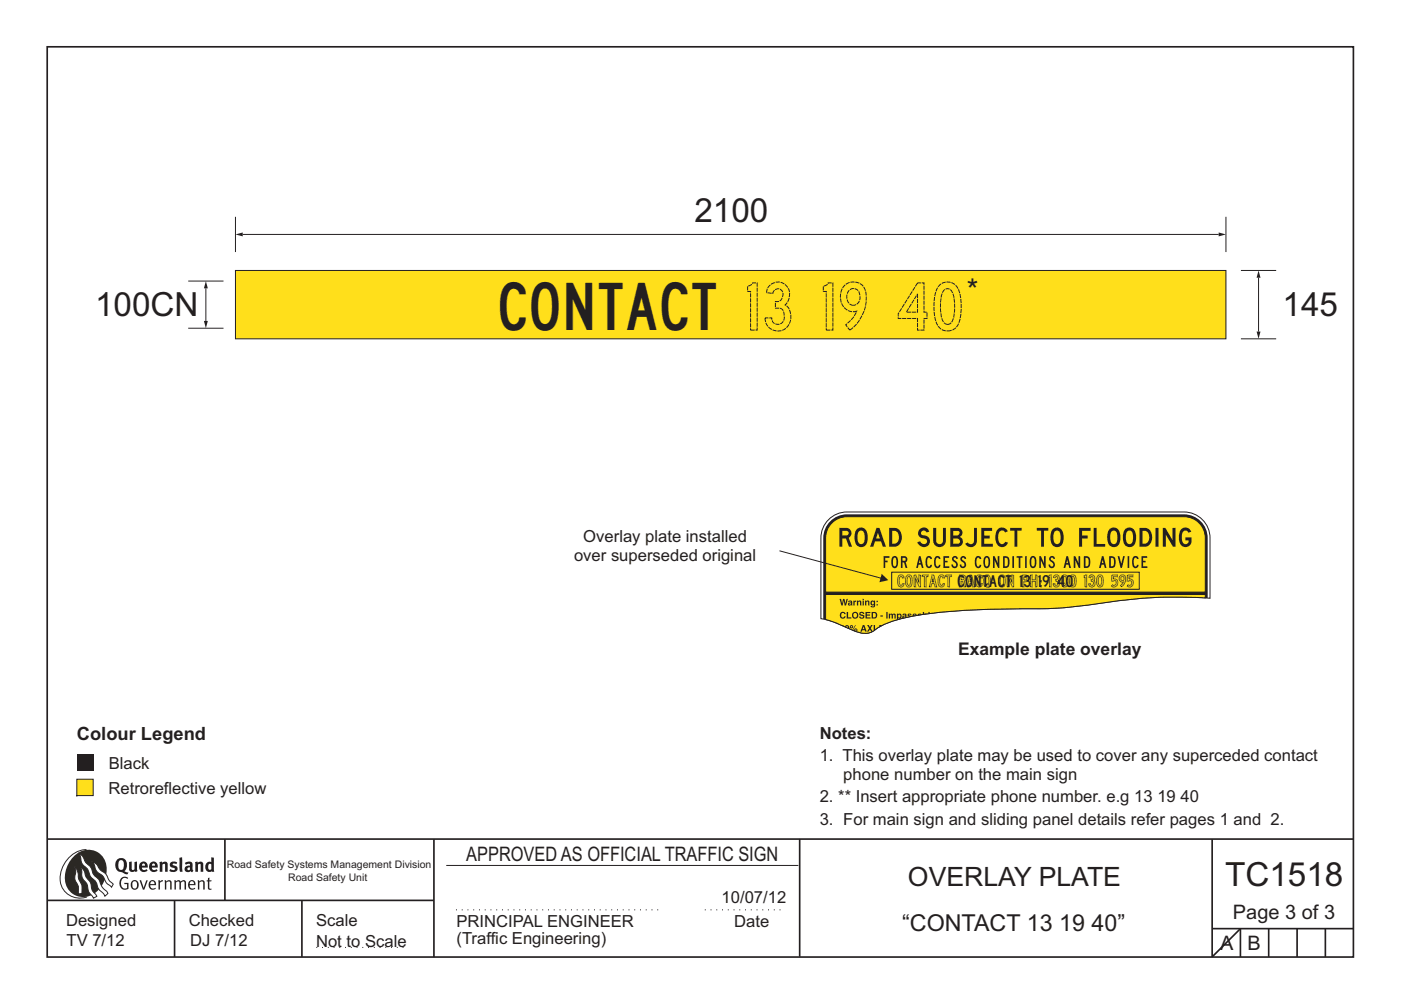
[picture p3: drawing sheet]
<svg xmlns="http://www.w3.org/2000/svg" width="297mm" height="210mm" viewBox="0 0 297 210" stroke-linecap="round" stroke-linejoin="round" font-family="sans-serif">
<g fill="none" stroke="#231f20" stroke-width=".35">
<path d="M10 9.9h276.9v193.1h-276.9zM10 178h277M47.7 178v13M92 178v25M169.5 177.9v25M257 178v25M10 191h82M37 191v12M64 191v12M257 197h30M263 197v6M269 197v6"/>
<path d="M275 197v6M281 197v6"/>
</g>
<path d="M96.7 193h43.3M149.4 193h16.9M67.1 201h19.4" fill="none" stroke="#231f20" stroke-width=".21" stroke-dasharray=".2 1" stroke-linecap="butt"/>
<path d="M94.6 183.6h74.7" fill="none" stroke="#231f20" stroke-width=".21"/>
<path d="M18.3 180.2a6.1 6.1 0 0 0-5.3 7.6 4.3 4.3 0 0 0 5.4 2.4" fill="none" stroke="#2b2824" stroke-width=".21"/>
<path d="M15.7 181.6a4 4 0 0 1 4.8-.9 4 4 0 0 1 2.1 4.4 5.5 5.5 0 0 1-5.3 5.2 4 4 0 0 1-3.5-5.1 6.7 6.7 0 0 1 1.9-3.6z" fill-rule="evenodd" fill="#2b2824"/>
<g fill="#fff" stroke="#2b2824" stroke-width=".21">
<path d="M15.9 183.8a3.5 3.5 0 0 1 .8 2.7 3.3 3.3 0 0 1 .7 2.9l-.8 .2a3.1 3.1 0 0 0-.6-2.7l-.2-.8a3.2 3.2 0 0 0 0-2.2z" fill-rule="evenodd"/>
<path d="M19.5 182.7l.4 .2a3.1 3.1 0 0 1 1.3 1.6l.6 .4a2.07 2.07 0 0 1 1.1 1.5l.3 .4 .8 .7-.4 .6a3.9 3.9 0 0 1-1.8-2.3l-.3-.3a2.34 2.34 0 0 1-1.5-2.1z" fill-rule="evenodd"/>
<path d="M16.7 181l.4 .2 .6 .7a3.2 3.2 0 0 0 1.4 1.9l.4 .9a2.59 2.59 0 0 0 1.4 1.8l.3 .5a4.1 4.1 0 0 0 1.6 2.3l.1 .2-.7 .6a2.33 2.33 0 0 0-1.1-1.3l-.3-.4a2.97 2.97 0 0 0-1.4-2.2l-.3-.4a2.97 2.97 0 0 0-1.4-2.3 3.2 3.2 0 0 1-.7-1.9z" fill-rule="evenodd"/>
<path d="M17 183.9l.7 .6 .3 .7a3.1 3.1 0 0 0 1.1 1.8l.1 .3a3.3 3.3 0 0 0 1.3 2.7v.1l-.7 .4v-.1a3.3 3.3 0 0 1-1.2-2.2 3.1 3.1 0 0 0-1-1.7l-.2-.6-.1-1.4z" fill-rule="evenodd"/>
</g>
<g fill="#231f20">
<path d="M25.6 186.4a1.1 1.1 0 0 1 1.6-.2l-.2 .2-.5-.2a1.2 1.2 0 0 0-.9 1.1 1.2 1.2 0 0 0 .8 1.2l.5-.2v-.8h-.5l-.1-.2h.9v1.2a1.29 1.29 0 0 1-1.5-.1 1.29 1.29 0 0 1-.3-1.5z" fill-rule="evenodd"/>
<path d="M28.1 187.1a.47 .47 0 0 1 .5-.2 .47 .47 0 0 1 .4 .3 .94 .94 0 0 1-.4 1.3l-.4-.2-.1-.6zM28.1 186.8a1.15 1.15 0 0 0 .4 1.9 1.04 1.04 0 0 0 .9-1 1.04 1.04 0 0 0-.9-1z" fill-rule="evenodd"/>
<path d="M29.6 186.7h.3l.6 1.6 .5-1.6h.3l-.7 2h-.3z" fill-rule="evenodd"/>
<path d="M32 187h.6l.2 .5h-.9zM31.7 187a.99 .99 0 0 0 0 1.4 .99 .99 0 0 0 1.3 .1l-.1-.2a.62 .62 0 0 1-.7 .1 .62 .62 0 0 1-.3-.7h1.2a.8 .8 0 0 0-.4-.9 .8 .8 0 0 0-1 .2z" fill-rule="evenodd"/>
<path d="M33.5 186.7h.3l.1 .3 .7-.3-.2 .3-.4 .2-.1 1.5h-.3z" fill-rule="evenodd"/>
<path d="M34.9 186.8l.3-.1 .1 .2a.61 .61 0 0 1 .6-.2 .61 .61 0 0 1 .5 .5v1.5h-.3v-1.3l-.1-.4-.2-.1-.5 .3v1.5h-.3z" fill-rule="evenodd"/>
<path d="M36.9 186.7h.3l.1 .2a.57 .57 0 0 1 1 .1h.1a.59 .59 0 0 1 .6-.3 .59 .59 0 0 1 .4 .5v1.5h-.3v-1.5l-.1-.2-.2-.1-.4 .3v1.5h-.4v-1.4v-.3h-.2l-.5 .2v1.5h-.3z" fill-rule="evenodd"/>
<path d="M40.4 187h.6l.1 .5h-.9zM40 187a1 1 0 0 0 .1 1.4 1 1 0 0 0 1.3 .1l-.1-.2a.62 .62 0 0 1-.7 .1 .62 .62 0 0 1-.4-.7h1.2a.8 .8 0 0 0-.4-.9 .8 .8 0 0 0-1 .2z" fill-rule="evenodd"/>
<path d="M41.9 186.8l.3-.1 .1 .2a.61 .61 0 0 1 .6-.2 .61 .61 0 0 1 .5 .5v1.5h-.3v-1.3l-.1-.4-.2-.1-.5 .3v1.5h-.3z" fill-rule="evenodd"/>
<path d="M44.1 186.2h.3v.5h.5l-.1 .2h-.4v1.5l.4 .1v.2a.48 .48 0 0 1-.5 0 .48 .48 0 0 1-.2-.4v-1.4h-.3v-.2h.3z" fill-rule="evenodd"/>
<path d="M25.3 182.6l.3-.2a.62 .62 0 0 1 .7 .9v.2a.65 .65 0 0 1-.2 .8 .65 .65 0 0 1-.8 .1 1.74 1.74 0 0 1 0-1.8zM24.8 182.4a1.61 1.61 0 0 0-.3 1.7 1.61 1.61 0 0 0 1.4 .9l.7 .4h.5l.1-.4-.8-.2a1.63 1.63 0 0 0-.6-2.8h-.4z" fill-rule="evenodd"/>
<path d="M27.4 182.8l.5-.1 .1 1.7 .1 .1 .4-.2v-1.5l.5-.1 .2 2-.4 .3-.2-.2a.72 .72 0 0 1-.8 .1 .72 .72 0 0 1-.4-.7z" fill-rule="evenodd"/>
<path d="M30.2 183.3l.3-.1 .2 .4h-.6zM29.7 183.1a1.13 1.13 0 0 0 .1 1.5 1.13 1.13 0 0 0 1.5 .1l-.2-.4a.66 .66 0 0 1-.9 .1l-.1-.4h1.2a.95 .95 0 0 0-.4-1.1 .95 .95 0 0 0-1.2 .2z" fill-rule="evenodd"/>
<path d="M32.3 183.3l.3-.1 .3 .4h-.7zM31.8 183.1a1.13 1.13 0 0 0 .1 1.5 1.13 1.13 0 0 0 1.5 .1l-.2-.4a.66 .66 0 0 1-.9 .1l-.1-.4h1.2a.95 .95 0 0 0-.4-1.1 .95 .95 0 0 0-1.2 .2z" fill-rule="evenodd"/>
<path d="M33.8 182.9l.5-.2 .1 .3a.65 .65 0 0 1 .7-.2 .65 .65 0 0 1 .5 .6v1.5h-.6v-1.4l-.2-.3-.4 .2v1.5h-.5z" fill-rule="evenodd"/>
<path d="M36.1 183a1.26 1.26 0 0 1 1.5-.1l-.2 .4a.56 .56 0 0 0-.8 .1l.9 .5a.94 .94 0 0 1-.4 1.1 .94 .94 0 0 1-1.1-.2l.1-.5a.8 .8 0 0 0 1 0l-.3-.2a.68 .68 0 0 1-.7-.3 .68 .68 0 0 1 0-.8z" fill-rule="evenodd"/>
<path d="M39.7 184.2l.6-.2v.4l-.5 .1zM39.2 183l.2 .4 .8-.2 .1 .4a.75 .75 0 0 0-1.1 .4 .75 .75 0 0 0 .5 1l.7-.2 .3 .2 .3-.3-.2-.7a.98 .98 0 0 0-.2-1.2 1.58 1.58 0 0 0-1.4 .2z" fill-rule="evenodd"/>
<path d="M41.3 182.9l.5-.2 .1 .3a.65 .65 0 0 1 .8-.2 .65 .65 0 0 1 .4 .6v1.5h-.6v-1.4l-.1-.3-.4 .2v1.5h-.6z" fill-rule="evenodd"/>
<path d="M44.3 183.3l.2-.1 .3 .1v1.1l-.3 .1-.3-.2zM44.8 181.8v1.1a1.02 1.02 0 0 0-1.1 .3 1.02 1.02 0 0 0-.1 1.2 .82 .82 0 0 0 1.3 .4v.1h.5l-.1-3z" fill-rule="evenodd"/>
<path d="M38 181.9l.6-.1 .1 3.1h-.5z" fill-rule="evenodd"/>
</g>
<path d="M263 197l-6 6" fill="none" stroke="#231f20" stroke-width=".35"/>
<path d="M16.3 160h3.5v3.5h-3.5z" fill="#231f20"/>
<g fill="#ffdf1b" stroke="#231f20" stroke-width=".21">
<path d="M16.3 165.3v3.4h3.5v-3.4z" fill-rule="evenodd"/>
<path d="M49.9 57.4h210v14.5h-210z" fill-rule="evenodd"/>
</g>
<path d="M49.9 46v7.5M51.5 49.7h206.9" fill="none" stroke="#231f20" stroke-width=".21"/>
<g fill="#231f20">
<path d="M258.4 49.3l1.5 .4-1.5 .4z"/>
<path d="M49.9 49.7l1.6-.4v.8z"/>
</g>
<path d="M266.8 58.9v11.4" fill="none" stroke="#231f20" stroke-width=".21"/>
<g fill="#231f20">
<path d="M266.4 70.3h.9l-.5 1.6z"/>
<path d="M266.8 57.4l.5 1.5h-.9z"/>
</g>
<path d="M259.9 46v7.5M263.1 57.4h7.5M43.6 61.2v6.9M263.1 71.9h7.5" fill="none" stroke="#231f20" stroke-width=".21"/>
<g fill="#231f20">
<path d="M43.2 68.1h.9l-.5 1.5z"/>
<path d="M43.6 59.6l.5 1.6h-.9z"/>
</g>
<path d="M39.9 59.6h7.5M39.9 69.6h7.5" fill="none" stroke="#231f20" stroke-width=".21"/>
<path d="M175.7 110.2a5.5 5.5 0 0 1 3.9-1.6h71.4a5.5 5.5 0 0 1 5.5 5.5v12.8a104 104 0 0 0-25.9 1.4 101.4 101.4 0 0 1-16.7 .8 113.5 113.5 0 0 0-23 2.2 16 16 0 0 0-6.1 2.8 6.6 6.6 0 0 1-5.3-1l-1-.4a16 16 0 0 0-4.5-1.5v-17.1a5.5 5.5 0 0 1 1.7-3.9z" fill-rule="evenodd" fill="#fff" stroke="#231f20" stroke-width=".21"/>
<path d="M176.3 110.3a5 5 0 0 1 3.3-1.2h71.4a5 5 0 0 1 5 5v12.7a104.7 104.7 0 0 0-25.4 1.5 101.4 101.4 0 0 1-16.7 .8 113.5 113.5 0 0 0-23 2.2 15.8 15.8 0 0 0-6.1 2.8 6.2 6.2 0 0 1-5-.9l-3-1.3-2.3-.6v-17.2a5 5 0 0 1 1.8-3.8z" fill-rule="evenodd" fill="#231f20"/>
<path d="M176.7 110.7a4.5 4.5 0 0 1 2.9-1.1h71.4a4.5 4.5 0 0 1 4.5 4.5v11.5h-80.5v-11.5a4.5 4.5 0 0 1 1.7-3.4zM175 126.1h80.5v.7a105.3 105.3 0 0 0-24.9 1.5 101.4 101.4 0 0 1-16.7 .8 113.5 113.5 0 0 0-23 2.2 16 16 0 0 0-6.1 2.8 6.7 6.7 0 0 1-5.4-1l-2.1-1-2.3-.7z" fill-rule="evenodd" fill="#ffdf1b" stroke="#231f20" stroke-width=".21"/>
<g fill="#231f20">
<path d="M178 127l.4 1.4h.3l.2-1.1 .2 1.1h.3l.4-1.4h-.3l-.3 1-.2-1h-.3l-.2 1-.2-1zM179.9 127.5l-.1 .2h.6l-.3 .1a.33 .33 0 0 0-.2 .5 .33 .33 0 0 0 .5 0l.3 .1v-.7a.48 .48 0 0 0-.8-.2zM180.1 128.1a.17 .17 0 0 1 .3 0 .17 .17 0 0 1-.3 0zM180.9 127.4v1h.3v-.6l.3-.2v-.2l-.3 .2v-.2zM181.7 127.4v1h.3v-.6l.2-.2 .1 .1v.7h.3v-.7a.36 .36 0 0 0-.3-.3 .36 .36 0 0 0-.4 .1v-.1zM182.9 127.4v1h.2v-1zM182.9 127v.3h.2v-.3zM183.4 127.4v1h.3v-.6l.2-.2 .2 .1v.7h.2v-.7a.36 .36 0 0 0-.2-.3 .36 .36 0 0 0-.4 .1v-.1zM184.7 127.5a.49 .49 0 0 0-.1 .7 .49 .49 0 0 0 .7 .1l-.1 .3-.6-.1a.51 .51 0 0 0 .5 .3 .51 .51 0 0 0 .4-.4v-1h-.2v.1l-.3-.1zM184.8 127.9a.3 .3 0 0 1 .6 0 .3 .3 0 0 1-.6 0zM185.8 128.1v.3h.3v-.3zM185.8 127.4v.3h.3v-.3zM178.2 129.9a.69 .69 0 0 0 0 1.1 .69 .69 0 0 0 1.1-.2v-.1h-.3a.38 .38 0 0 1-.6 .2 .38 .38 0 0 1 0-.6 .32 .32 0 0 1 .3-.3 .32 .32 0 0 1 .3 .3h.3l-.4-.5zM179.5 129.8v1.4h1v-.3h-.7v-1.1zM180.6 130.5a.75 .75 0 0 0 1.5 0 .75 .75 0 0 0-1.5 0zM181.1 130.1a.42 .42 0 0 1 .5 .1 .42 .42 0 0 1 0 .6 .42 .42 0 0 1-.6 0zM182.3 129.9a.48 .48 0 0 0 0 .6 .48 .48 0 0 0 .5 .2 .24 .24 0 0 1 0 .4 .25 .25 0 0 1-.4-.3h-.3a.52 .52 0 0 0 .7 .4 .52 .52 0 0 0 .3-.7l-.5-.2a.21 .21 0 0 1-.1-.3 .21 .21 0 0 1 .3 0l.2 .2h.2l-.3-.4zM183.5 129.8v1.4h1.1v-.3h-.8v-.3h.7v-.3h-.7v-.3h.7v-.2zM184.8 129.8v1.4h.6a.71 .71 0 0 0 .6-.7 .71 .71 0 0 0-.6-.7zM185.1 130h.3a.49 .49 0 0 1 .3 .5 .49 .49 0 0 1-.3 .5h-.3zM186.6 130.5v.3h.6v-.3zM187.9 129.8v1.4h.3v-1.4zM188.4 130.2v1h.3v-.7l.2-.1 .1 .1v.7h.3v-.7l.2-.1 .1 .1v.7h.3v-.7a.34 .34 0 0 0-.2-.4 .34 .34 0 0 0-.4 .2l-.2-.2-.4 .2v-.1zM190.4 130.7a.3 .3 0 0 1 .6 0 .3 .3 0 0 1-.6 0zM190.2 130.2v1.3l.2-.1v-.3a.46 .46 0 0 0 .8-.4 .46 .46 0 0 0-.8-.4v-.1zM191.4 130.2l-.1 .3 .4-.1 .2 .1-.5 .2v.4l.8-.1v-.6a.48 .48 0 0 0-.8-.2zM191.6 130.9a.17 .17 0 0 1 .3 0 .17 .17 0 0 1-.3 0zM192.5 130.2a.36 .36 0 0 0 0 .5 .36 .36 0 0 0 .4 .1l.4-.1-.6-.3 .6 .1-.1-.2-.3-.2zM192.4 130.9h.2zM193.6 130.2v.5l.5-.1-.3-.1v-.2l.6 .2-.3-.3zM194.7 130.2l-.1 .3 .8-.1a.52 .52 0 0 0-.7-.2zM195.7 129.8v.5h.2v-.5zM196 130.2h.5zM196.8 129.8v.4l.3-.1v-.3zM178.4 132.6l.5 .2-.1-.2zM179.3 132.7l-.2 .2 .3 .2 .2-.3 .2 .4 .3 .2a.54 .54 0 0 0-.2-.6 .54 .54 0 0 0-.6-.1zM181.1 133.6a.35 .35 0 0 0 .7 0 .35 .35 0 0 0-.7 0zM181.3 133.6a.15 .15 0 0 1 .3 0 .15 .15 0 0 1-.3 0zM180.2 132.9a.35 .35 0 0 0 .7 0 .35 .35 0 0 0-.7 0zM180.4 132.9a.15 .15 0 0 1 .3 0 .15 .15 0 0 1-.3 0zM181.3 132.6l-.6 1.1h.1l.6-1.1zM182.9 132.6l-.5 1.4h.3l.1-.3h.5l.1 .3h.4l-.5-1.4zM183.1 132.9l.2 .5h-.4zM183.8 132.6l.5 .7-.5 .7h.4l.2-.5 .3 .5 .3-.1-.4-.7 .4-.6h-.3l-.3 .4-.2-.4zM185.2 132.6v1.2l.3-.2v-1zM186.4 132.6v.4l.8-.4z" fill-rule="evenodd"/>
<path d="M178.6 112.6h.8a.49 .49 0 0 1 .5 .5 .49 .49 0 0 1-.5 .5h-.8zM178 112v4h.6v-1.8h.8l.6 1.8h.7l-.8-1.9a1.12 1.12 0 0 0 .6-1.3 1.12 1.12 0 0 0-1-.8zM181.8 112.1a2.78 2.78 0 0 0 .2 3.8 1.41 1.41 0 0 0 2-1.5 1.97 1.97 0 0 0-1.4-2.5zM182.1 112.7a.74 .74 0 0 1 .9 0 .74 .74 0 0 1 .3 .7v.9a.78 .78 0 0 1-.6 1.1 .78 .78 0 0 1-.9-.9v-1.2zM185.8 112h.7l1.3 4h-.6l-.4-1.2h-1.3l-.3 1.2h-.7zM186.1 113l-.4 1.2h.9zM188.5 112v4a2.11 2.11 0 0 0 2.3-.7 2.27 2.27 0 0 0-.8-3.3zM189.2 112.6a1.38 1.38 0 0 1 1.3 .7 1.38 1.38 0 0 1-.1 1.5l-.5 .5h-.7zM195 112.2a1.12 1.12 0 0 0-.3 1.3 1.12 1.12 0 0 0 1.2 .7 .65 .65 0 0 1 .6 1 .65 .65 0 0 1-1.2 0l-.2-.4-.6 .2a1.35 1.35 0 0 0 1.7 1 1.35 1.35 0 0 0 .9-1.7 1.83 1.83 0 0 0-1.7-.9 .57 .57 0 0 1 .2-.8 .57 .57 0 0 1 .8 .3l.6-.1a1.19 1.19 0 0 0-2-.6zM197.9 112v2.7a1.35 1.35 0 0 0 1.3 1.3 1.35 1.35 0 0 0 1.3-1.3v-2.7h-.6v2.8a.72 .72 0 0 1-.7 .6 .72 .72 0 0 1-.7-.7v-2.7zM201.5 112v4h1.6a1.09 1.09 0 0 0 1-.9 1.09 1.09 0 0 0-.6-1.2 1.01 1.01 0 0 0 .5-1.1 1.01 1.01 0 0 0-.9-.8zM202.1 112.6h1a.49 .49 0 0 1 .3 .6 .49 .49 0 0 1-.5 .4h-.8zM202.1 114.2h.8a.57 .57 0 0 1 .6 .5 .57 .57 0 0 1-.3 .6h-1.1zM206.5 112v2.7a.69 .69 0 0 1-.5 .7 .69 .69 0 0 1-.8-.4l-.6 .3a1.32 1.32 0 0 0 1.5 .7 1.32 1.32 0 0 0 1-1.2v-2.8zM208 112v4h2.5v-.7h-1.8v-1.1h1.1v-.6h-1.1v-1h1.6v-.6zM211.5 112.3a2.84 2.84 0 0 0 .3 3.6 1.25 1.25 0 0 0 1.9-.8l-.6-.2a.73 .73 0 0 1-.8 .5 .73 .73 0 0 1-.6-.8 1.88 1.88 0 0 1 .5-2.1h.5l.4 .4 .6-.2a1.32 1.32 0 0 0-2.2-.4zM214.2 112v.6h.9v3.4h.6v-3.4h.9v-.6zM219.8 112v.6h.9v3.4h.6v-3.4h1v-.6zM223.3 112.1a2.78 2.78 0 0 0 .2 3.8 1.41 1.41 0 0 0 2-1.5 1.97 1.97 0 0 0-1.4-2.5zM223.7 112.7a.74 .74 0 0 1 .8 0 .74 .74 0 0 1 .3 .7l.1 .9a.78 .78 0 0 1-.7 1.1 .78 .78 0 0 1-.8-.9v-1.2zM228.8 112v4h.6v-1.8h1.2v-.6h-1.2v-1h1.8v-.6zM231.9 112v4h2.4v-.6h-1.8v-3.4zM235.4 112.1a2.78 2.78 0 0 0 .2 3.8 1.41 1.41 0 0 0 1.9-1.5 1.97 1.97 0 0 0-1.3-2.5zM235.7 112.7a.74 .74 0 0 1 .9 0 .74 .74 0 0 1 .3 .7v.9a.78 .78 0 0 1-.6 1.1 .78 .78 0 0 1-.9-.9v-1.2zM238.7 112.1a2.78 2.78 0 0 0 .2 3.8 1.41 1.41 0 0 0 2-1.5 1.97 1.97 0 0 0-1.4-2.5zM239 112.7a.74 .74 0 0 1 .9 0 .74 .74 0 0 1 .3 .7v.9a.78 .78 0 0 1-.6 1.1 .78 .78 0 0 1-.9-.9v-1.2zM241.6 112v4a2.11 2.11 0 0 0 2.3-.7 2.27 2.27 0 0 0-.8-3.3zM242.2 112.6a1.38 1.38 0 0 1 1.4 .7 1.38 1.38 0 0 1-.1 1.5l-.6 .5h-.7zM245 112v4h.6v-4zM246.5 112v4h.7v-2.6l1.5 2.6h.5v-4h-.6v2.6l-1.5-2.6zM250.6 112.1a2.77 2.77 0 0 0 .1 3.8 1.28 1.28 0 0 0 1.9-1.1v-.8h-1.3v.6h.7a.69 .69 0 0 1-.6 .8 .69 .69 0 0 1-.8-.7 2.11 2.11 0 0 1 .5-2.1h.5l.4 .4 .6-.2a1.3 1.3 0 0 0-2-.7z" fill-rule="evenodd"/>
<path d="M187.3 118v2.5h.4v-1.2h.5v-.4h-.5v-.6h.9v-.3zM189.2 118.1l-.2 1.1a1.06 1.06 0 0 0 .7 1.3 1.23 1.23 0 0 0 .7-1.7v-.3a.64 .64 0 0 0-.5-.5 .64 .64 0 0 0-.7 .1zM189.5 118.3h.2a1.38 1.38 0 0 1 0 1.9 1.31 1.31 0 0 1-.2-1.9zM191 118v2.5h.4v-1.2h.3l.3 1.2h.4l-.4-1.3a.69 .69 0 0 0 .4-.7 .69 .69 0 0 0-.6-.5zM191.4 118.3l.5 .1 .1 .2-.1 .3h-.5zM195 118.8l.2 .6h-.4zM194.8 118l-.6 2.5h.4l.2-.7h.5l.2 .7h.3l-.6-2.5zM196.5 118.1a2.03 2.03 0 0 0 .2 2.4l.6-.1 .3-.6h-.4l-.2 .4a1.32 1.32 0 0 1-.1-1.9l.3 .3h.4a.64 .64 0 0 0-.4-.6 .64 .64 0 0 0-.7 .1zM198.3 118.1a2.03 2.03 0 0 0 .2 2.4l.6-.1 .3-.6h-.3l-.3 .4a1.32 1.32 0 0 1 0-1.9l.3 .3h.3a.64 .64 0 0 0-.4-.6 .64 .64 0 0 0-.7 .1zM200 118v2.5h1.3v-.4h-.9v-.8h.5v-.4h-.5v-.6h.8v-.3zM202 118.1a.72 .72 0 0 0 .4 1.2 .45 .45 0 0 1 .3 .5 .45 .45 0 0 1-.5 .3l-.1-.4h-.4a.72 .72 0 0 0 1 .8 .72 .72 0 0 0 .2-1.3l-.7-.7a.27 .27 0 0 1 .3-.2 .27 .27 0 0 1 .2 .2h.4a.61 .61 0 0 0-.4-.5 .61 .61 0 0 0-.7 .1zM203.8 118.1a.72 .72 0 0 0 .4 1.2 .45 .45 0 0 1 .3 .5 .45 .45 0 0 1-.5 .3l-.2-.4h-.3a.72 .72 0 0 0 1 .8 .72 .72 0 0 0 .2-1.3l-.7-.7a.27 .27 0 0 1 .2-.2 .27 .27 0 0 1 .3 .2h.3a.61 .61 0 0 0-.3-.5 .61 .61 0 0 0-.7 .1zM206.9 118.1a2.03 2.03 0 0 0 .2 2.4l.6-.1 .3-.6h-.3l-.3 .4a1.32 1.32 0 0 1 0-1.9l.3 .3h.3a.64 .64 0 0 0-.4-.6 .64 .64 0 0 0-.7 .1zM208.7 118.1l-.2 1.1a1.06 1.06 0 0 0 .7 1.3 1.23 1.23 0 0 0 .7-1.7v-.3a.64 .64 0 0 0-.5-.5 .64 .64 0 0 0-.7 .1zM209 118.3h.2a1.38 1.38 0 0 1 0 1.9 1.31 1.31 0 0 1-.2-1.9zM210.5 118v2.5h.4v-1.7l.7 1.7h.3v-2.5h-.4v1.4l-.6-1.4zM212.7 118v2.5a1.02 1.02 0 0 0 1.2-.4 1.72 1.72 0 0 0-.4-2.1zM213 118.3a.68 .68 0 0 1 .7 1l-.2 .7-.5 .1zM214.6 118v2.5h.4v-2.5zM215.5 118v.3h.5v2.2h.4v-2.2h.4v-.3zM217.3 118v2.5h.4v-2.5zM218.6 118.1l-.3 1.1a1.06 1.06 0 0 0 .7 1.3 1.23 1.23 0 0 0 .7-1.7v-.3a.64 .64 0 0 0-.4-.5 .64 .64 0 0 0-.7 .1zM218.9 118.3h.1a1.38 1.38 0 0 1 0 1.9 1.31 1.31 0 0 1-.1-1.9zM220.3 118v2.5h.4v-1.7l.7 1.7h.3v-2.5h-.4v1.4l-.6-1.4zM222.6 118.1a.72 .72 0 0 0 .4 1.2 .45 .45 0 0 1 .3 .5 .45 .45 0 0 1-.5 .3l-.1-.4h-.4a.72 .72 0 0 0 1 .8 .72 .72 0 0 0 .2-1.3l-.7-.7a.27 .27 0 0 1 .3-.2 .27 .27 0 0 1 .2 .2h.4a.61 .61 0 0 0-.4-.5 .61 .61 0 0 0-.7 .1zM226.3 118.8l.1 .6h-.3zM226.1 118l-.6 2.5h.4l.1-.7h.5l.2 .7h.4l-.7-2.5zM227.7 118v2.5h.3v-1.7l.7 1.7h.3v-2.5h-.3v1.4l-.7-1.4zM229.8 118v2.5a1.02 1.02 0 0 0 1.2-.4 1.72 1.72 0 0 0-.4-2.1zM230.1 118.3a.68 .68 0 0 1 .7 1l-.1 .7-.6 .1zM233.8 118.8l.2 .6h-.4zM233.6 118l-.6 2.5h.4l.1-.7h.6l.1 .7h.4l-.6-2.5zM235.2 118v2.5a1.02 1.02 0 0 0 1.2-.4 1.72 1.72 0 0 0-.4-2.1zM235.5 118.3a.68 .68 0 0 1 .7 1l-.2 .7-.5 .1zM237 118l.6 2.5h.3l.6-2.5h-.4l-.4 1.6-.4-1.6zM239.1 118v2.5h.3v-2.5zM240.3 118.1a2.03 2.03 0 0 0 .2 2.4l.6-.1 .3-.6h-.4l-.2 .4a1.32 1.32 0 0 1-.1-1.9l.3 .3h.4a.64 .64 0 0 0-.4-.6 .64 .64 0 0 0-.7 .1zM242 118v2.5h1.3v-.4h-.9v-.8h.5v-.4h-.5v-.6h.8v-.3z" fill-rule="evenodd"/>
</g>
<g fill="none" stroke="#231f20" stroke-width=".21" stroke-dasharray=".2 .1" stroke-linecap="butt">
<path d="M190.6 122.1a.64 .64 0 0 1 .7-.1 .64 .64 0 0 1 .4 .6h-.4l-.2-.3a.89 .89 0 0 0-.4 1.3l.2 .5 .1 .1 .3-.4h.4a.66 .66 0 0 1-.7 .7 .66 .66 0 0 1-.6-.7l-.1-1.1zM192.2 122.1a.71 .71 0 0 1 .9-.1 .71 .71 0 0 1 .3 .8v.4a1.06 1.06 0 0 1-.7 1.3 1.27 1.27 0 0 1-.7-1.8zM192.5 122.3h.2a1.38 1.38 0 0 1 0 1.9 1.31 1.31 0 0 1-.2-1.9zM193.8 122h.3l.7 1.4v-1.4h.4v2.5h-.3l-.8-1.7v1.7h-.3zM195.5 122h1.3v.3h-.4v2.2h-.4v-2.2h-.5zM197.6 122h.4l.6 2.5h-.4l-.1-.7h-.5l-.2 .7h-.4zM197.8 122.8l.2 .6h-.4zM199.1 122.1a.64 .64 0 0 1 .7-.1 .64 .64 0 0 1 .4 .6h-.3l-.2-.3a.89 .89 0 0 0-.5 1.3l.2 .5 .2 .1 .3-.4h.3a.66 .66 0 0 1-.6 .7 .66 .66 0 0 1-.7-.7v-1.1zM200.5 122h1.3v.3h-.5v2.2h-.4v-2.2h-.4zM203.4 122h.9a.69 .69 0 0 1 .5 .5 .69 .69 0 0 1-.4 .7l.4 1.3h-.4l-.3-1.2h-.3v1.2h-.4zM203.8 122.3l.5 .1 .1 .2-.1 .3h-.5zM205.7 122h.3l.6 2.5h-.3l-.2-.7h-.5l-.2 .7h-.3z"/>
<path d="M205.8 122.8l.2 .6h-.3zM207.2 122.1a.64 .64 0 0 1 .7-.1 .64 .64 0 0 1 .4 .6h-.4l-.2-.3a.89 .89 0 0 0-.4 1.3l.2 .5 .1 .1 .3-.4h.4a.66 .66 0 0 1-.7 .7 .66 .66 0 0 1-.6-.7l-.1-1.1zM208.9 122.1a.7 .7 0 0 1 .8-.1 .7 .7 0 0 1 .3 .7v1l-.3 .6 .1 .2a.96 .96 0 0 1-1-.2 .96 .96 0 0 1-.2-1.1v-.7zM209.1 122.3h.2a1.66 1.66 0 0 1 .2 1.7l-.1-.2-.3 .1 .2 .3a.63 .63 0 0 1-.4-1zM212 122.1a.71 .71 0 0 1 .8-.1 .71 .71 0 0 1 .3 .8v.4a1.06 1.06 0 0 1-.7 1.3 1.27 1.27 0 0 1-.7-1.8zM212.3 122.3h.1a1.38 1.38 0 0 1 0 1.9 1.31 1.31 0 0 1-.1-1.9zM213.5 122h.4l.7 1.4v-1.4h.3v2.5h-.3l-.7-1.7v1.7h-.4zM216.7 122h.8a.74 .74 0 0 1 .6 .9 .74 .74 0 0 1-1 .5v1.1h-.4zM217.1 122.3h.4a.38 .38 0 0 1 .2 .4 .38 .38 0 0 1-.2 .3h-.4zM218.5 122h.3v1h.7v-1h.4v2.5h-.4v-1.2h-.7v1.2h-.3zM220.5 123.2h.3v.2h-.3zM220.5 124.2h.3v.3h-.3z"/>
<path d="M222.4 122.1l.5-.1v2.5h-.4v-2.1h-.1zM223.6 122.1a.66 .66 0 0 1 .9 .1 .66 .66 0 0 1-.1 .9 .72 .72 0 0 1 0 1.3 .72 .72 0 0 1-1.1-.6h.3a.39 .39 0 0 0 .7 .2 .39 .39 0 0 0-.1-.6l-.4-.1v-.3a.33 .33 0 0 0 .5-.2 .33 .33 0 0 0-.1-.4 .33 .33 0 0 0-.5 0l-.3 .1zM225.3 122.1a.69 .69 0 0 1 .8-.1 .69 .69 0 0 1 .3 .7v.9a.72 .72 0 0 1-.6 .9 .72 .72 0 0 1-.8-.8v-1zM225.6 122.3h.1a1.34 1.34 0 0 1 0 1.9 1.34 1.34 0 0 1-.1-1.9zM227 122.1a.69 .69 0 0 1 .8-.1 .69 .69 0 0 1 .4 .7v.9a.72 .72 0 0 1-.7 .9 .72 .72 0 0 1-.7-.8v-1zM227.3 122.3h.2a1.34 1.34 0 0 1 0 1.9 1.34 1.34 0 0 1-.2-1.9zM229.9 122.1l.5-.1v2.5h-.4v-2.1h-.1zM231.1 122.1a.66 .66 0 0 1 .9 .1 .66 .66 0 0 1-.1 .9 .72 .72 0 0 1 0 1.3 .72 .72 0 0 1-1.1-.6h.4a.39 .39 0 0 0 .6 .2 .39 .39 0 0 0-.1-.6l-.3-.1v-.3a.33 .33 0 0 0 .4-.2 .33 .33 0 0 0-.1-.4 .33 .33 0 0 0-.5 0l-.3 .1zM232.7 122.1a.69 .69 0 0 1 .9-.1 .69 .69 0 0 1 .3 .7v.9a.72 .72 0 0 1-.6 .9 .72 .72 0 0 1-.8-.8v-1zM233 122.3h.2a1.34 1.34 0 0 1 0 1.9 1.34 1.34 0 0 1-.2-1.9zM235.7 122h1.2v.3h-.8v.5a.83 .83 0 0 1 .9 1.1 .83 .83 0 0 1-1.4 .4l.3-.2a.48 .48 0 0 0 .7-.3 .48 .48 0 0 0-.5-.6h-.4zM237.5 122.1a.74 .74 0 0 1 .9 0 .74 .74 0 0 1 .2 .9 2.16 2.16 0 0 1-.8 1.5l-.2-.3 .5-.7a.77 .77 0 0 1-.8-.4 .77 .77 0 0 1 .2-1z"/>
<path d="M237.7 122.4l.1-.1a.4 .4 0 0 1 .5 .4 .4 .4 0 0 1-.6 .3zM239 122h1.2v.3h-.8v.5a.83 .83 0 0 1 .9 1.1 .83 .83 0 0 1-1.4 .4l.3-.2a.48 .48 0 0 0 .7-.3 .48 .48 0 0 0-.5-.6h-.4z"/>
</g>
<path d="M165.3 116.8l21.5 5.8M189 121.4h52.5v3.6h-52.5z" fill="none" stroke="#231f20" stroke-width=".21"/>
<path d="M186.9 121.7l1.4 1.3-1.8 .5z" fill="#231f20"/>
<text font-size="10" fill="#231f20" x="106" y="70">CONTACT 13 19 40</text>
<g font-size="7.1" fill="#231f20">
<text x="147.2" y="47.1">2100</text>
<text x="20.2" y="67.1">100CN</text>
<text x="271.9" y="67.1">145</text>
<text x="259.7" y="188">TC1518</text>
</g>
<text font-size="5.6" fill="#231f20" x="192.5" y="188">OVERLAY PLATE</text>
<text font-size="5.2" fill="#231f20" x="204.9" y="62.8">*</text>
<text font-size="4.9" fill="#231f20" x="191.3" y="197.5">“CONTACT 13 19 40”</text>
<g font-size="4.2" fill="#231f20">
<text x="98.9" y="182.6">APPROVED AS OFFICIAL TRAFFIC SIGN</text>
<text x="261.4" y="194.9">Page 3 of 3</text>
<text x="258.7" y="201.6">A</text>
<text x="264.5" y="201.6">B</text>
</g>
<text font-size="3.9" fill="#231f20" x="16.3" y="157">Colour Legend</text>
<text font-size="3.7" fill="#231f20" x="203.1" y="138.8">Example plate overlay</text>
<g font-size="3.5" fill="#231f20">
<text x="121.7" y="118.9">over superseded original</text>
<text x="123.7" y="115">Overlay plate installed</text>
<text x="173.8" y="156.8">Notes:</text>
<text x="173.8" y="161.5">1. This overlay plate may be used to cover any superceded contact</text>
<text x="23.1" y="163.2">Black</text>
<text x="178.8" y="165.4">phone number on the main sign</text>
<text x="23" y="168.4">Retroreflective yellow</text>
<text x="173.8" y="170.2">2. ** Insert appropriate phone number. e.g 13 19 40</text>
<text x="173.8" y="174.9">3. For main sign and sliding panel details refer pages 1 and 2.</text>
<text x="153" y="191.6">10/07/12</text>
<text x="14" y="196.4">Designed</text>
<text x="40" y="196.4">Checked</text>
<text x="67" y="196.4">Scale</text>
<text x="96.8" y="196.7">PRINCIPAL ENGINEER</text>
<text x="155.7" y="196.6">Date</text>
<text x="14.1" y="200.6">TV 7/12</text>
<text x="40.3" y="200.6">DJ 7/12</text>
<text x="67" y="200.8">Not to Scale</text>
<text x="96.8" y="200.2">(Traffic Engineering)</text>
</g>
<text font-size="2.5" fill="#231f20" x="203.1" y="124.5">CONTACT 13 19 40</text>
<g font-size="2.2" fill="#231f20">
<text x="48.1" y="184.1">Road Safety Systems Management Division</text>
<text x="61.1" y="186.8">Road Safety Unit</text>
</g>
</svg>
